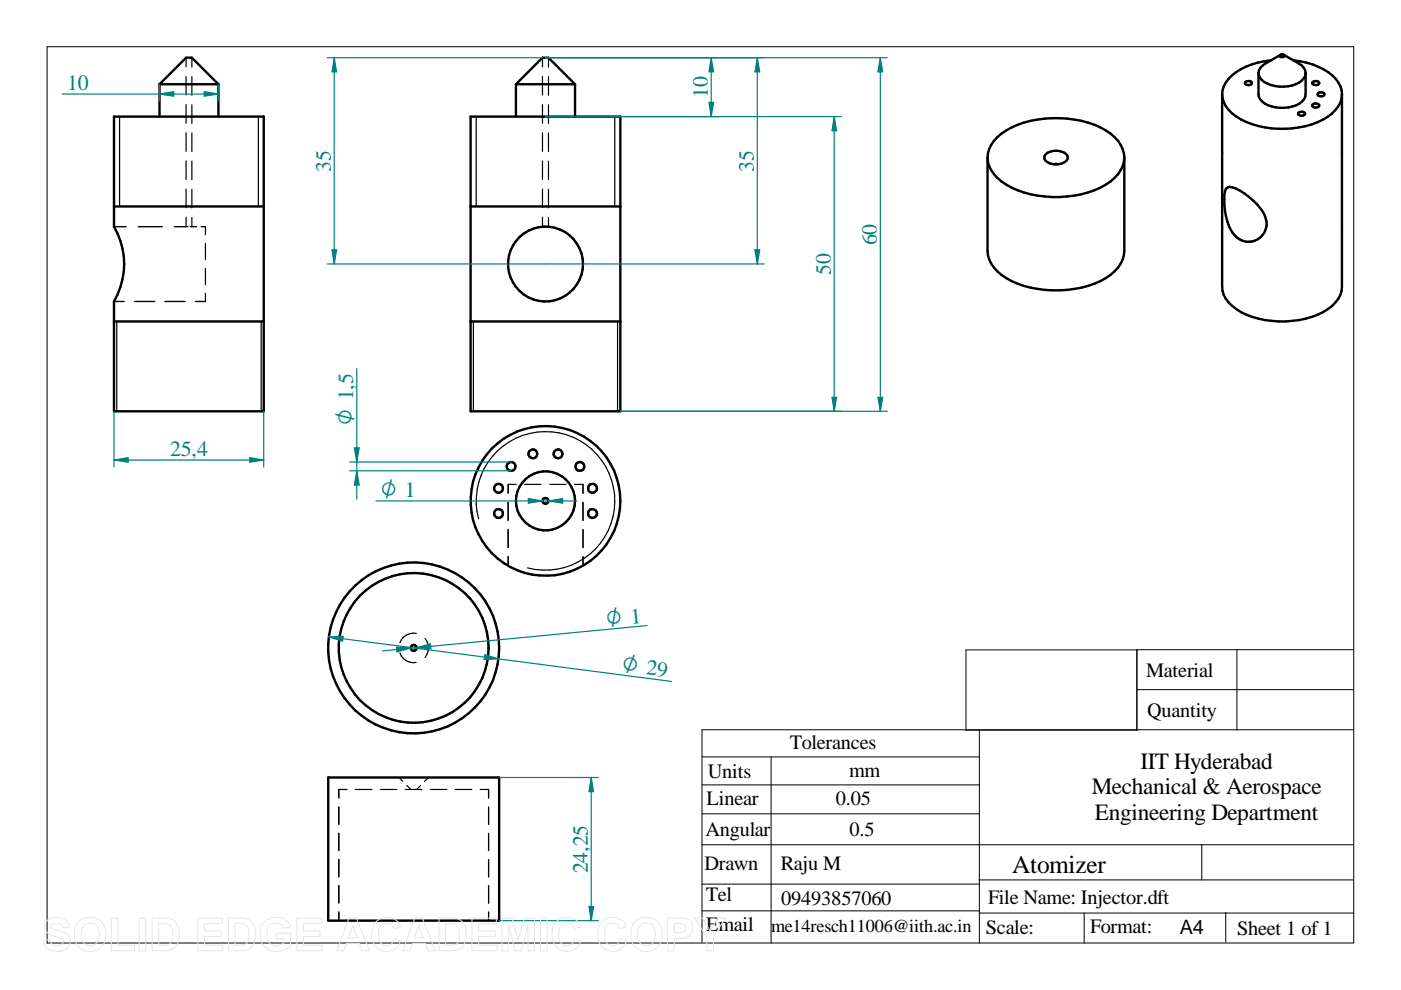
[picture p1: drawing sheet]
<svg xmlns="http://www.w3.org/2000/svg" width="297mm" height="210mm" viewBox="0 0 297 210" stroke-linecap="round" stroke-linejoin="round" font-family="sans-serif">
<g fill="none" stroke="#000" stroke-width=".21">
<path d="M10 9.9h277v190h-277zM204.8 137.8h36.2v17h-36.2zM241 137.8h46M262.3 137.8v17M207.6 154.7v45.2M241.1 146.2h45.9M287 154.7h-138.2v45.1M148.8 160.5h58.8M148.8 179.1h138.2M148.8 166.4h58.8M148.8 172.6h58.8M163.5 160.5v39.4"/>
<path d="M254.8 179v7.6M148.8 193.1h58.8M148.8 187.5h58.8M207.5 186.6h79.4M207.6 193.6h79.4M229.9 193.6v6.3M259.9 193.4v6.4"/>
</g>
<g fill="none" stroke="#000" stroke-width=".51">
<path d="M33.8 17.9l5.7-5.7h1.2l5.6 5.7M33.8 17.9h12.5M33.8 17.9v6.8M46.3 17.9v6.8M109.4 17.9l5.6-5.7h1.3l5.6 5.7M109.4 17.9h12.5M109.4 17.9v6.8M121.9 17.9v6.8M259.1 20v40.8a5.8 5.8 0 0 0 3 4.7 19.2 19.2 0 0 0 19.5 0 5.9 5.9 0 0 0 2.9-4.7v-40.8M264 17.4a.82 .82 0 0 1 1.4 .3 .9 .9 0 0 1-1.5-.1zM266.8 15.5v4.5a3.2 3.2 0 0 0 2.8 2.6 7.2 7.2 0 0 0 6.5-1.1l.6-1 .1-.5v-4.5M269.4 12.8a13.9 13.9 0 0 0-8.9 3.9 5 5 0 0 0-1.4 3.3"/>
<path d="M271.4 11.7l.8-.1 .1 .3a.6 .6 0 0 1-.9-.1zM271.5 11.6l-3.2 1.9a2.11 2.11 0 0 0-1.5 1.8 2.11 2.11 0 0 0 1.3 2.1 7.4 7.4 0 0 0 8-.4l.6-1 .1-.5M272.2 11.6l3.2 1.9a2.52 2.52 0 0 1 1.4 2M274.2 12.8a14.4 14.4 0 0 1 9 4 4.7 4.7 0 0 1-.1 6.5 14.1 14.1 0 0 1-9.1 3.9 17.7 17.7 0 0 1-12.8-3.2 5.6 5.6 0 0 1-2.1-4M278.3 17.4a.82 .82 0 0 1 1.4 .3 .91 .91 0 0 1-1.5-.1zM279.4 19.8a.8 .8 0 0 1 1.4 .3 .89 .89 0 0 1-1.4-.1zM24.2 24.7h31.7v62.5h-31.7v-23.3a15.7 15.7 0 0 0 0-15.9zM99.8 24.7h31.7v62.5h-31.7zM260.1 39.9a1.13 1.13 0 0 1 1.2-.2 13.1 13.1 0 0 1 6.9 6.2 3.9 3.9 0 0 1-1.8 5 3.9 3.9 0 0 1-5.1-1.6 13.1 13.1 0 0 1-1.5-9zM275.3 23.9a.82 .82 0 0 1 1.4 .3 .91 .91 0 0 1-1.5-.1zM278.3 22.2a.82 .82 0 0 1 1.4 .3 .91 .91 0 0 1-1.5-.1zM24.2 43.8h31.7"/>
<path d="M99.8 43.8h31.7M24.2 68.2h31.7M99.8 68.2h31.7"/>
<circle cx="115.7" cy="56" r="7.9"/>
<circle cx="108.4" cy="98.9" r=".94"/>
<circle cx="113" cy="96.2" r=".93"/>
<circle cx="118.3" cy="96.2" r=".93"/>
<circle cx="122.9" cy="98.9" r=".94"/>
<circle cx="105.7" cy="103.5" r=".94"/>
<circle cx="105.7" cy="108.9" r=".95"/>
<circle cx="115.6" cy="106.2" r="15.9"/>
<circle cx="115.7" cy="106.2" r="6.3"/>
<circle cx="115.7" cy="106.2" r=".62"/>
<circle cx="125.6" cy="108.9" r=".96"/>
<circle cx="125.6" cy="103.5" r=".94"/>
</g>
<g fill="none" stroke="#000" stroke-width=".25">
<path d="M39.5 12.2v2M39.5 16.2v4M40.7 12.2v2M40.7 16.3v3.9M115 12.2v2M115 16.2v4M116.3 12.2v2M116.3 16.3v3.9M25.4 24.7v19.1M39.5 22.2v3.9M39.5 28.2v3.9M39.5 34.1v4"/>
<path d="M40.7 22.2v4M40.7 28.2v3.9M40.7 34.2v3.9M54.8 24.7v19.1M101 24.7v19.1M115 22.2v3.9M115 28.2v3.9M115 34.1v4M116.3 22.2v4M116.3 28.2v3.9M116.3 34.2v3.9M130.3 24.7v19.1"/>
<path d="M24.2 48h2.6M29.3 48h5.1M37 48h2.9M39.5 40.1v3.9M39.5 46.1v1.9M40.3 48h1.4M40.7 40.1v4M40.7 46.1v1.9M42.7 48h.9v1.8M43.6 51.6v3.5M43.6 56.9v3.5M108 58a7.9 7.9 0 0 1 6.9-9.9 7.9 7.9 0 0 1 8.6 8.5 7.9 7.9 0 0 1-9.9 7"/>
<path d="M115 40.1v3.9M115 46.1v1.9M116.3 40.1v4M116.3 46.1v1.9M24.2 63.9h2.1M24.8 68.2v19M28.5 63.9h4.3M35 63.9h4.2M43.6 62.2v1.7h-2.2M55.4 68.2v19M100.4 68.2v19M130.9 68.2v19"/>
<path d="M101.5 110a14.7 14.7 0 0 1 12.9-18.4 14.7 14.7 0 0 1 15.9 15.9 14.7 14.7 0 0 1-18.5 12.9M107.7 106.5v3.8M107.7 112.3v3.8M107.7 118v1.9M109.4 102.7h-1.7v1.9M111.2 102.7h3.5M116.5 102.7h3.5M121.8 102.7h1.8v1.9M123.6 106.5v3.9M123.6 112.3v3.8M123.6 118v1.9"/>
</g>
<path d="M115.7 12.2h36.6M150.8 12.2l.5 3h-1zM115.7 24.7h36.6" fill="none" stroke="#008080" stroke-width=".25"/>
<path d="M150.8 12.2l.5 3h-1z" fill="#008080"/>
<path d="M150.3 21.7h1l-.5 3z" fill="none" stroke="#008080" stroke-width=".25"/>
<path d="M150.3 21.7h1l-.5 3z" fill="#008080"/>
<path d="M115.7 12.2h46.3M150.8 12.2v12.5M160.6 12.2l.5 3h-1zM115.7 56h46.3" fill="none" stroke="#008080" stroke-width=".25"/>
<path d="M160.6 12.2l.5 3h-1z" fill="#008080"/>
<path d="M160.1 53h1l-.5 3z" fill="none" stroke="#008080" stroke-width=".25"/>
<path d="M160.1 53h1l-.5 3z" fill="#008080"/>
<path d="M69.4 12.2h45.6M70.9 12.2l.5 3h-1zM160.6 12.2v43.8M69.4 56h46.3" fill="none" stroke="#008080" stroke-width=".25"/>
<path d="M70.9 12.2l.5 3h-1z" fill="#008080"/>
<path d="M70.4 53h1l-.5 3z" fill="none" stroke="#008080" stroke-width=".25"/>
<path d="M70.4 53h1l-.5 3z" fill="#008080"/>
<path d="M70.9 12.2v43.8M126.6 24.7h51.8M131.5 87.2h46.9M176.4 84.2h1l-.5 3z" fill="none" stroke="#008080" stroke-width=".25"/>
<path d="M176.4 84.2h1l-.5 3z" fill="#008080"/>
<path d="M176.9 24.7l.5 3h-1z" fill="none" stroke="#008080" stroke-width=".25"/>
<path d="M176.9 24.7l.5 3h-1z" fill="#008080"/>
<path d="M115.7 12.2h72.4M176.9 24.7v62.5M131.5 87.2h56.6M186.1 84.2h1.1l-.6 3z" fill="none" stroke="#008080" stroke-width=".25"/>
<path d="M186.1 84.2h1.1l-.6 3z" fill="#008080"/>
<path d="M186.6 12.2l.6 3h-1.1z" fill="none" stroke="#008080" stroke-width=".25"/>
<path d="M186.6 12.2l.6 3h-1.1z" fill="#008080"/>
<path d="M186.6 12.2v75M79.7 106.2h42.6M116.3 106.2l3-.5v1z" fill="none" stroke="#008080" stroke-width=".25"/>
<path d="M116.3 106.2l3-.5v1z" fill="#008080"/>
<path d="M112 105.7l3 .5-3 .5z" fill="none" stroke="#008080" stroke-width=".25"/>
<path d="M112 105.7l3 .5-3 .5z" fill="#008080"/>
<path d="M74.1 98h34.3M74.1 99.8h34.3M75.1 95h1.1l-.6 3z" fill="none" stroke="#008080" stroke-width=".25"/>
<path d="M75.1 95h1.1l-.6 3z" fill="#008080"/>
<path d="M75.6 99.8l.6 3h-1.1z" fill="none" stroke="#008080" stroke-width=".25"/>
<path d="M75.6 99.8l.6 3h-1.1z" fill="#008080"/>
<path d="M33.8 17.9v3.5M33.8 19.9l3-.5v1zM46.3 17.9v3.5M75.6 78.1v27.7" fill="none" stroke="#008080" stroke-width=".25"/>
<path d="M33.8 19.9l3-.5v1z" fill="#008080"/>
<path d="M43.3 19.4l3 .5-3 .5z" fill="none" stroke="#008080" stroke-width=".25"/>
<path d="M43.3 19.4l3 .5-3 .5z" fill="#008080"/>
<path d="M13.2 19.9h33.1M24.2 87.2v11.8M24.2 97.5l3-.5v1zM55.9 87.2v11.8" fill="none" stroke="#008080" stroke-width=".25"/>
<path d="M24.2 97.5l3-.5v1z" fill="#008080"/>
<path d="M53 97l2.9 .5-2.9 .5z" fill="none" stroke="#008080" stroke-width=".25"/>
<path d="M53 97l2.9 .5-2.9 .5z" fill="#008080"/>
<path d="M24.2 97.5h31.7M84.1 137.2l3 .2-2.9 .8zM137.2 132.6l-56.1 5.4" fill="none" stroke="#008080" stroke-width=".25"/>
<g fill="none" stroke="#000" stroke-width=".51">
<path d="M209.4 33.4v19.8a7.8 7.8 0 0 0 5.1 6.4 23 23 0 0 0 19.9-.6 7.2 7.2 0 0 0 4-5.8v-19.8M209.4 33.4a7 7 0 0 0 4 5.8 22.4 22.4 0 0 0 21 0 7.2 7.2 0 0 0 4-5.8M209.4 33.4a7.8 7.8 0 0 1 5.1-6.4 23 23 0 0 1 19.9 .6 7.2 7.2 0 0 1 4 5.8M221.7 32.7a3.4 3.4 0 0 1 4.6 .3 1.57 1.57 0 0 1-1.8 1.8 2.56 2.56 0 0 1-3.1-1.4zM223.5 34.8h.7M69.6 164.8h36.2v30.4h-36.2z"/>
<circle cx="87.7" cy="137.4" r="18.1"/>
<circle cx="87.7" cy="137.4" r="15.9"/>
<circle cx="87.7" cy="137.4" r=".63"/>
</g>
<g fill="none" stroke="#000" stroke-width=".25">
<path d="M84.8 138.4a3.1 3.1 0 0 0 3.4 2.1M88.3 134.3a3.1 3.1 0 0 0-3.5 2M90.1 135.4a3.2 3.2 0 0 1 0 4M72.4 141.5a15.9 15.9 0 0 1 13.9-19.9 15.9 15.9 0 0 1 17.2 17.2 15.9 15.9 0 0 1-19.9 13.9M71.8 171.1v3.7M71.8 176.7v3.6M73.6 167.4h-1.8v1.8M75.4 167.4h3.5M80.6 167.4h3.6M84.6 164.8l.8 .9M85.9 167.4h3.5M86.3 166.5l.8 .9"/>
<path d="M89.2 166.6l-.9 .8M90.8 164.8l-.8 .9M91.2 167.4h3.5M96.5 167.4h3.5M101.8 167.4h1.8v1.8M103.6 171.1v3.7M103.6 176.7v3.6M71.8 182.2v3.7M71.8 187.7v3.8M71.8 193.3v1.9M103.6 182.2v3.7M103.6 187.8v3.7"/>
<path d="M103.6 193.4v1.8"/>
</g>
<path d="M84.1 137.2l3 .2-2.9 .8z" fill="#008080"/>
<path d="M88.3 137.3l3-.8 .1 1z" fill="none" stroke="#008080" stroke-width=".25"/>
<path d="M88.3 137.3l3-.8 .1 1z" fill="#008080"/>
<path d="M69.7 135l72.7 9.5M69.7 135l3.1-.1-.2 1z" fill="none" stroke="#008080" stroke-width=".25"/>
<path d="M69.7 135l3.1-.1-.2 1z" fill="#008080"/>
<path d="M102.8 138.8l2.9 .9-3 .1z" fill="none" stroke="#008080" stroke-width=".25"/>
<path d="M102.8 138.8l2.9 .9-3 .1z" fill="#008080"/>
<path d="M105.8 164.8h21.1M105.8 195.2h21.1M124.9 192.2h1l-.6 3z" fill="none" stroke="#008080" stroke-width=".25"/>
<path d="M124.9 192.2h1l-.6 3z" fill="#008080"/>
<path d="M125.3 164.8l.6 3.1h-1z" fill="none" stroke="#008080" stroke-width=".25"/>
<path d="M125.3 164.8l.6 3.1h-1z" fill="#008080"/>
<path d="M125.3 164.8v30.4" fill="none" stroke="#008080" stroke-width=".25"/>
<g fill="none" stroke="#e6e6e6" stroke-width=".21">
<path d="M10.1 195a3.5 3.5 0 0 1 4.1 .3l.3 .6 .2 .8h-1.4a1.41 1.41 0 0 0-2.4-.6l-.1 .4 .2 .3 .9 .3a4.3 4.3 0 0 1 2.7 1.4 2.25 2.25 0 0 1-.2 2.4 2.25 2.25 0 0 1-2.3 .8 2.56 2.56 0 0 1-2.9-2.4l1.4-.1a1.49 1.49 0 0 0 1.3 1.3 1.49 1.49 0 0 0 1.6-.9 1.23 1.23 0 0 0-1.4-.9 2.54 2.54 0 0 1-2.6-2.2l.1-.8zM16.7 195.4a3.5 3.5 0 0 1 4.1-.5 3.5 3.5 0 0 1 1.6 3.8 3.4 3.4 0 0 1-3.8 3 3.4 3.4 0 0 1-2.8-4 3.2 3.2 0 0 1 .9-2.3zM17.7 196.3a1.94 1.94 0 0 1 2.4-.4 1.94 1.94 0 0 1 .9 2.2 1.95 1.95 0 0 1-.9 2.2 1.95 1.95 0 0 1-2.4-.4 3.4 3.4 0 0 1 0-3.6zM23.6 194.7h1.4v5.7h3.5v1.2h-4.9zM29.5 194.6h1.4v7h-1.4zM32.3 194.6h2.5a2.84 2.84 0 0 1 3.2 3.1 3.1 3.1 0 0 1-2.4 3.8l-3.3 .1zM33.7 195.8a2.79 2.79 0 0 1 2.5 .6 3.5 3.5 0 0 1-.3 3.7l-.6 .3h-1.6zM41.9 194.6h5.2v1.2h-3.8v1.6h3.6v1.1h-3.6v1.9h3.9v1.2h-5.3zM48.4 194.6h2.6a2.84 2.84 0 0 1 3.2 3.1 3.1 3.1 0 0 1-2.5 3.8l-3.3 .1zM49.8 195.8a2.79 2.79 0 0 1 2.6 .6 3.5 3.5 0 0 1-.3 3.7l-.6 .3h-1.7zM56 195.5a3.7 3.7 0 0 1 5.1 0l.4 1.1-1.4 .2a1.89 1.89 0 0 0-2.3-1 1.89 1.89 0 0 0-1.2 2.2 2.12 2.12 0 0 0 1.1 2.3 2.12 2.12 0 0 0 2.5-.4v-.8h-1.6v-1.2h3v2.7a4 4 0 0 1-6.1-.7 4.3 4.3 0 0 1 .5-4.4zM62.9 194.6h5.2v1.2h-3.8v1.6h3.6v1.1h-3.6v1.9h3.9v1.2h-5.3z"/>
<path d="M74 194.6h1.6l2.7 7h-1.5l-.6-1.6h-2.8l-.5 1.6h-1.5zM74.8 196.3l1 2.5h-1.9zM79.7 195.5a3.1 3.1 0 0 1 5.2 1.1l-1.4 .3a1.66 1.66 0 0 0-1.9-1.2 1.66 1.66 0 0 0-1.3 1.9 2.36 2.36 0 0 0 1.3 2.9 1.63 1.63 0 0 0 2-1.4l1.3 .4a3.1 3.1 0 0 1-3.6 2.1 3.1 3.1 0 0 1-2.5-3.4l.2-1.6zM88 194.6h1.5l2.8 7h-1.5l-.6-1.6h-2.8l-.5 1.6h-1.5zM88.8 196.3l.9 2.5h-1.9zM93.1 194.6h2.5a2.84 2.84 0 0 1 3.3 3.1 3.1 3.1 0 0 1-2.5 3.8l-3.3 .1zM94.5 195.8a2.79 2.79 0 0 1 2.6 .6 3.5 3.5 0 0 1-.3 3.7l-.7 .3h-1.6zM100.1 194.6h5.1v1.2h-3.7v1.6h3.5v1.1h-3.5v1.9h3.9v1.2h-5.3zM106.4 194.6h2.1l1.4 4.7 1.3-4.7h2.1v7h-1.3l-.1-5.5-1.4 5.5h-1.3l-1.4-5.5v5.5h-1.4zM114.6 194.6h1.4v7h-1.4zM117.9 195.5a3.1 3.1 0 0 1 5.2 1.1l-1.4 .3a1.66 1.66 0 0 0-1.9-1.2 1.66 1.66 0 0 0-1.3 1.9 2.36 2.36 0 0 0 1.3 2.9 1.63 1.63 0 0 0 2-1.4l1.3 .4a3.1 3.1 0 0 1-3.6 2.1 3.1 3.1 0 0 1-2.5-3.4l.3-1.6zM127.6 195.5a3.1 3.1 0 0 1 5.2 1.1l-1.4 .3a1.66 1.66 0 0 0-1.9-1.2 1.66 1.66 0 0 0-1.3 1.9 2.36 2.36 0 0 0 1.3 2.9 1.63 1.63 0 0 0 2-1.4l1.3 .4a3.1 3.1 0 0 1-3.6 2.1 3.1 3.1 0 0 1-2.5-3.4l.3-1.6z"/>
<path d="M134.7 195.4a3.5 3.5 0 0 1 4-.5 3.5 3.5 0 0 1 1.7 3.8 3.4 3.4 0 0 1-3.8 3 3.4 3.4 0 0 1-2.9-4 3.2 3.2 0 0 1 1-2.3zM135.7 196.3a1.94 1.94 0 0 1 2.3-.4 1.94 1.94 0 0 1 1 2.2 1.95 1.95 0 0 1-1 2.2 1.95 1.95 0 0 1-2.3-.4 3.4 3.4 0 0 1 0-3.6zM141.6 194.6h2.2a2.58 2.58 0 0 1 2.8 1.1 2.23 2.23 0 0 1-.1 2.4 2.23 2.23 0 0 1-2.2 .9h-1.3v2.6h-1.4zM143 195.8a2.83 2.83 0 0 1 2.2 .4 1.02 1.02 0 0 1 0 1.2 1.02 1.02 0 0 1-1.1 .4h-1.1zM147.3 194.6h1.6l1.7 2.8 1.5-2.8h1.7l-2.5 4.1v2.9h-1.4v-2.9z"/>
</g>
<text font-size="5.4" x="214.6" y="185">Atomizer</text>
<g font-size="4.9">
<text x="241.8" y="163.1">IIT Hyderabad</text>
<text x="231.5" y="168.4">Mechanical &amp; Aerospace</text>
<text x="232.2" y="173.8">Engineering Department</text>
</g>
<g font-size="4.6" fill="#008080">
<text x="14.3" y="19.2">10</text>
<text x="150.1" y="20.7" transform="rotate(-90 150.1 20.7)">10</text>
<text x="70.1" y="36.4" transform="rotate(-90 70.1 36.4)">35</text>
<text x="159.8" y="36.4" transform="rotate(-90 159.8 36.4)">35</text>
<text x="185.9" y="52" transform="rotate(-90 185.9 52)">60</text>
<text x="176.1" y="58.3" transform="rotate(-90 176.1 58.3)">50</text>
<text x="74.9" y="90" transform="rotate(-90 74.9 90)">O 1,5</text>
<text x="36.1" y="96.8">25,4</text>
<text x="80.7" y="105.5">O 1</text>
<text x="128.7" y="132.7" transform="rotate(-5 128.7 132.7)">O 1</text>
<text x="131.8" y="142.4" transform="rotate(7 131.8 142.4)">O 29</text>
<text x="124.6" y="185.1" transform="rotate(-90 124.6 185.1)">24,25</text>
</g>
<g font-size="4.3">
<text x="243" y="143.5">Material</text>
<text x="243.2" y="152">Quantity</text>
<text x="167.5" y="158.8">Tolerances</text>
<text x="150.1" y="165.1">Units</text>
<text x="180" y="164.8">mm</text>
<text x="149.8" y="170.8">Linear</text>
<text x="177.2" y="170.6">0.05</text>
<text x="149.6" y="177.2">Angular</text>
<text x="180.1" y="177.2">0.5</text>
<text x="149.3" y="184.4">Drawn</text>
<text x="165.5" y="184.4">Raju M</text>
<text x="149.6" y="191">Tel</text>
<text x="165.6" y="191.8">09493857060</text>
<text x="209.5" y="191.6">File Name: Injector.dft</text>
<text x="149.7" y="197.3">Email</text>
<text x="209" y="198">Scale:</text>
<text x="231.1" y="197.9">Format:</text>
<text x="262.3" y="198.2">Sheet 1 of 1</text>
</g>
<text font-size="4.2" x="250.1" y="198">A4</text>
<text font-size="3.9" x="163.5" y="197.7">me14resch11006@iith.ac.in</text>
</svg>
